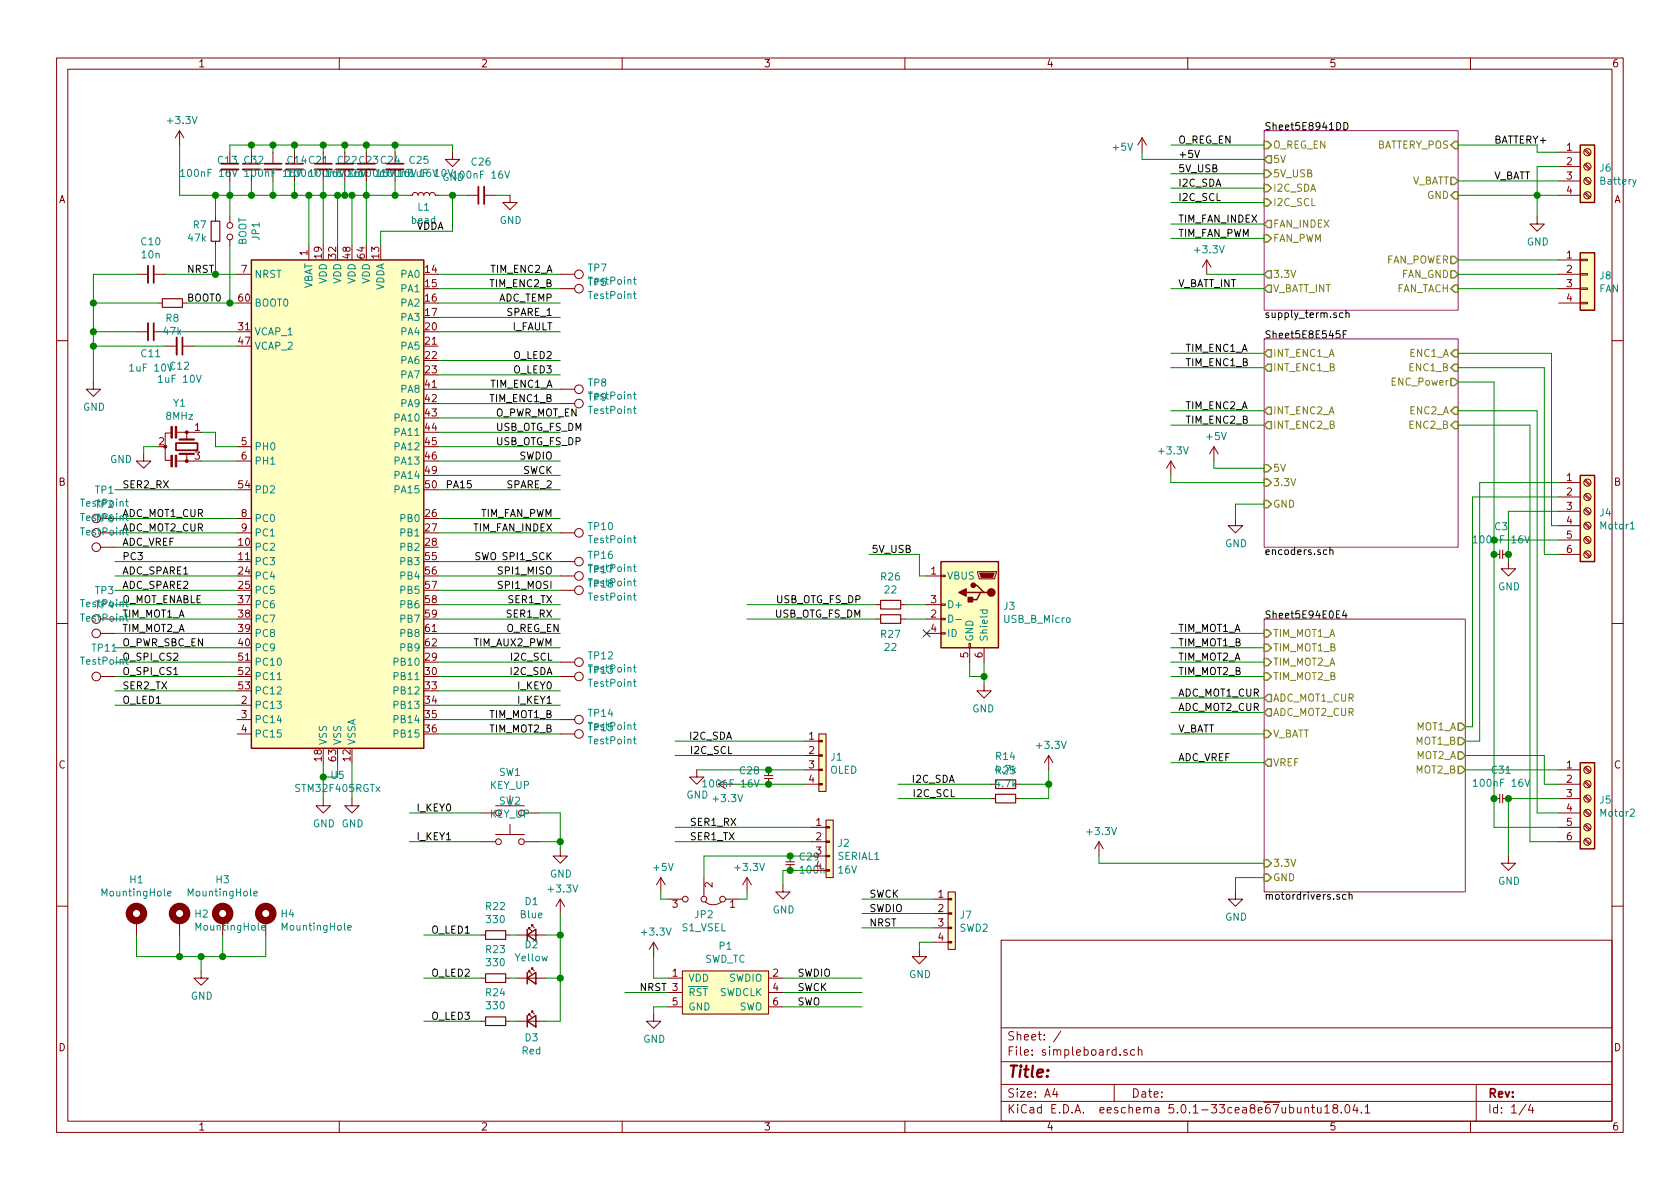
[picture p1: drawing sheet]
<svg xmlns="http://www.w3.org/2000/svg" width="297mm" height="210mm" viewBox="0 0 297 210" stroke-linecap="round" stroke-linejoin="round" font-family="sans-serif">
<g fill="none" stroke="#840000" stroke-width=".18">
<path d="M10 10.3h277v189.9h-277zM12 12.2h273v186.1h-273zM60 10.3v1.9M110 10.3v1.9M160 10.3v1.9M210 10.3v1.9M260 10.3v1.9M31.7 23.1v2.5M31.7 23.1l-.7 1.3M31.7 23.1l.8 1.3M38.1 38.3v.8M40.6 26.9v2.1"/>
<path d="M40.6 30v2M40.6 38.3v1.1M44.4 26.9v2.1M44.4 30v2M48.3 26.9v2.1M48.3 30v2M52.1 26.9v2.1M52.1 30v2M57.1 26.9v2.1M57.1 30v2M61 26.9v2.1M61 30v2"/>
<path d="M64.8 26.9v2.1M64.8 30v2M69.8 26.9v2.1M69.8 30v2M72.4 34.5h.5l.1-.3 .3-.2 .4 .2 .2 .3 .1-.3 .3-.2 .5 .2 .1 .3 .2-.3 .2-.2 .5 .2 .1 .3 .2-.3 .3-.2 .4 .2 .2 .3h.5M80 26.9v1.3h1.3l-1.3 1.3-1.3-1.3h1.3M82.5 34.5h2.1M85.6 34.5h2M90.2 34.5v1.3h1.2l-1.2 1.3-1.3-1.3h1.3M201.9 24.4l-.7 1.2M201.9 24.4v2.5M201.9 24.4l.8 1.2"/>
<path d="M271.8 38.3v1.3h1.2l-1.2 1.3-1.3-1.3h1.3M275.6 26.9h3.8M275.6 29.5h3.8M275.6 32h3.8M275.6 34.5h3.8M280.1 34.2l.9 .8M280.1 31.7l.9 .8M280.1 29.1l.9 .9M280.1 26.6l.9 .8M280.3 34l.9 .9M280.3 31.5l.9 .8M280.3 29l.9 .8"/>
<path d="M280.3 26.4l.9 .8M24.1 48.5h2.1M24.1 58.7h2.1M27.2 48.5h2M27.2 58.7h2M27.9 53.6h.8M32.3 53.6h.7M38.1 42.7v.7M40.6 42.4v1M41.9 48.5h2.5M54.6 43.4v2.6M99.1 48.5h2.5"/>
<path d="M99.1 51h2.5M213.4 46l-.8 1.2M213.4 46v2.5M213.4 46l.7 1.2M275.6 46h3.8M275.6 48.5h3.8M275.6 51h3.8M275.6 53.6h3.8M279.4 53.5h1.3v.2h-1.3zM279.4 50.9h1.3v.3h-1.3zM279.4 48.4h1.3v.2h-1.3zM279.4 45.8h1.3v.3h-1.3z"/>
<path d="M10 60.2h2M16.5 67.6v1.2h1.3l-1.3 1.3-1.3-1.3h1.3M29.2 61.2h2M30.4 76.6h-1.2v4.8h1M31.2 76.4h3.1M32.3 61.2h2M33 76.4v1.2M41.9 79h2.5M99.1 68.8h2.5M99.1 71.4h2.5M214.6 79l-.7 1.3M214.6 79v2.5"/>
<path d="M214.6 79l.8 1.3M285 60.2h2M17.8 96.8h2.5M25.4 80.3v1.2h1.3l-1.3 1.3-1.3-1.3h1.3M31.2 81.5h3.1M33 80.3v1.2M41.9 81.5h2.5M41.9 91.7h2.5M41.9 94.2h2.5M99.1 94.2h2.5M99.1 99.3h2.5M207 81.5l-.8 1.3"/>
<path d="M207 81.5v2.6M207 81.5l.8 1.3M218.4 91.7v1.3h1.3l-1.3 1.2-1.2-1.2h1.2M264.2 98h1M265.2 97.3v1.5M265.7 98h1M265.7 97.3v1.5M266.7 99.3v1.3h1.3l-1.3 1.2-1.3-1.2h1.3M275.6 85.3h3.8M275.6 87.9h3.8M275.6 90.4h3.8M275.6 93h3.8"/>
<path d="M275.6 95.5h3.8M275.6 98h3.8M280.1 97.7l.9 .8M280.1 95.2l.9 .8M280.1 92.6l.9 .9M280.1 90.1l.9 .8M280.1 87.5l.9 .9M280.1 85l.9 .8M280.3 97.5l.9 .9M280.3 95l.9 .8M280.3 92.5l.9 .8M280.3 89.9l.9 .8"/>
<path d="M280.3 87.4l.9 .8M280.3 84.8l.9 .9M10 110.3h2M17.8 119.6h2.5M17.8 112h2.5M99.1 117.1h2.5M99.1 119.6h2.5M99.1 104.4h2.5M99.1 101.8h2.5M154.9 109.5h.8M154.9 106.9h.8M159.3 109.5h.7"/>
<path d="M159.3 106.9h.7M163.8 112h2.6M163.8 101.8h2.6M163.8 109.5h2.6M163.8 106.9h2.6M166.4 111.9h.7v.2h-.7zM166.4 109.3h.7v.3h-.7zM166.4 106.8h.7v.3h-.7zM166.4 101.7h.7v.3h-.7zM171.3 113.8h.3v.7h-.3zM171.4 114.5v2.6M172.8 101.1h3.3v.2l-.2 1.1h-2.8z"/>
<path d="M174 114.5v2.6M285 110.3h2M41.9 124.7h2.5M41.9 127.2h2.5M41.9 129.8h2.5M99.1 127.2h2.5M99.1 129.8h2.5M123.2 136.1v1.3h1.3l-1.3 1.3-1.3-1.3h1.3M135.1 137.2h1.6M135.1 137.7h1.6M135.9 136.1v1.1M135.9 137.7v1"/>
<path d="M142.2 131.1h2.6M142.2 133.6h2.6M142.2 136.1h2.6M142.2 138.7h2.6M144.8 129.8h1.2v10.1h-1.2zM174 120.9v1.3h-1.3l1.3 1.2 1.3-1.2h-1.3M175.3 138.7h.7M179.6 138.7h.7M185.4 133.6l-.7 1.3M185.4 133.6v2.5M185.4 133.6l.8 1.3M275.6 136.1h3.8"/>
<path d="M275.6 138.7h3.8M280.1 138.3l.9 .9M280.1 135.8l.9 .8M280.3 138.2l.9 .8M280.3 135.6l.9 .9M57.1 141.2v1.3h1.3l-1.3 1.3-1.2-1.3h1.2M62.2 141.2v1.3h1.3l-1.3 1.3-1.2-1.3h1.2M85.1 143.8h2.5M85.1 148.8h2.5M87.6 142.5h5.1M87.6 147.6h5.1M90.2 145.8v1.8"/>
<path d="M92.7 143.8h2.5M92.7 148.8h2.5M99.1 150.1v1.3h1.2l-1.2 1.2-1.3-1.2h1.3M99.1 159l-.8 1.3M99.1 159v2.5M99.1 159l.7 1.3M116.8 155.2l-.7 1.3M116.8 155.2v2.5M116.8 155.2l.8 1.3M118.1 159h2.5M124.5 155.2v3.3M124.7 159.5a2.26 2.26 0 0 0 2.8 0"/>
<path d="M128.3 159h2.5M132.1 155.2l-.8 1.3M132.1 155.2v2.5M132.1 155.2l.7 1.3M138.4 156.5v1.2h1.3l-1.3 1.3-1.2-1.3h1.2M138.9 152.4h1.6M138.9 152.9h1.6M139.7 151.4v1M139.7 152.9v1M143.5 148.8h2.5M143.5 146.3h2.5M143.5 151.4h2.5"/>
<path d="M146 145h1.3v10.2h-1.3zM165.1 159h2.5M167.6 157.7h1.3v10.2h-1.3zM175.3 141.2h.7M179.6 141.2h.7M194.3 148.8l-.8 1.3M194.3 148.8v2.6M194.3 148.8l.8 1.3M218.4 157.7v1.3h1.3l-1.3 1.3-1.2-1.3h1.2M264.2 141.2h1M265.2 140.5v1.5M265.7 141.2h1"/>
<path d="M265.7 140.5v1.5M266.7 151.4v1.2h1.3l-1.3 1.3-1.3-1.3h1.3M275.6 143.8h3.8M275.6 148.8h3.8M275.6 141.2h3.8M275.6 146.3h3.8M280.1 148.5l.9 .8M280.1 146l.9 .8M280.1 143.4l.9 .9M280.1 140.9l.9 .8M280.3 148.3l.9 .9M280.3 145.8l.9 .8"/>
<path d="M280.3 143.3l.9 .8M280.3 140.7l.9 .8M10 160.2h2M24.1 162.8v2.5M31.7 162.8v2.5M35.6 171.7v1.3h1.2l-1.2 1.2-1.3-1.2h1.3M47 162.8v2.5M85.1 173h.8M85.1 165.3h.8M89.4 173h.8M89.4 165.3h.8M91.4 173h5.1"/>
<path d="M91.4 165.3h5.1M93.5 164.3v-.2h.2h-.2l.5 .5M93.5 172v-.3h.2h-.2l.5 .5M93.5 179.6v-.3h.2h-.2l.5 .5M94 163.8v-.2h.2h-.2l.5 .5M94 171.4v-.2h.2h-.2l.5 .5M94 179.1v-.3h.2h-.2l.5 .5M115.6 179.3v1.3h1.2l-1.2 1.3-1.3-1.3h1.3M115.6 166.6l-.8 1.3M115.6 166.6v2.6M115.6 166.6l.7 1.3M118.1 173h2.5"/>
<path d="M118.1 175.5h2.5M118.1 178h2.5M120.6 171.7h15.3v7.6h-15.3zM135.9 173h2.5M135.9 175.5h2.5M135.9 178h2.5M162.6 167.9v1.3h1.2l-1.2 1.2-1.3-1.2h1.3M165.1 161.5h2.5M165.1 164.1h2.5M165.1 166.6h2.5M177 166.3h108v32h-108zM285 160.2h2"/>
<path d="M60 198.3v1.9M85.1 180.6h.8M89.4 180.6h.8M91.4 180.6h5.1M110 198.3v1.9M160 198.3v1.9M177 194.8h108M177 191.8h108M177 187.8h108M177 181.8h108M186.5 192.5l-.4 1h1M186.8 193v1"/>
<path d="M187.6 182.3l-1.3 2M197 191.8v3M199.3 185.7a.37 .37 0 0 0-.6 .1l.1 .2 .5 .2v.1l-.2 .3-.4-.1M200.6 185.7l-.4-.1-.3 .3 .1 .6 .2 .1 .4-.1M201.3 185.7a.37 .37 0 0 1 .6 .1v.8M201.3 185.1v1.5M210 198.3v1.9M230.7 196l.2-.2 .4 .1 .1 .9M231.9 195.8h.5M232.1 195.3v1.3l.3 .2M232.9 195.8l.1 .9 .4 .1 .2-.1M233.6 195.8v1"/>
<path d="M234.2 195.8l.4-.5v1.5M234.2 196.8h.9M235.9 196l-.2-.3 .1-.3a.48 .48 0 0 1 .7 .2l-.1 .3a.52 .52 0 0 0-.7 .2 .52 .52 0 0 0 .1 .6l.4 .1 .2-.1a.48 .48 0 0 0 0-.7h-.2M237.2 196.7v.1M237.9 195.5l.3-.2a.8 .8 0 0 1 .5 .8 .8 .8 0 0 1-.5 .7l-.3-.1-.1-.4zM239.6 195.2l-.4 1.1h1M239.9 195.8v1M240.7 196.7v.1M241.4 195.8l.4-.5v1.5M241.4 196.8h.8M260 198.3v1.9M261 191.8v6.5"/>
<path d="M269.8 195.2l-1.2 2M270.6 195.2l-.3 1.1h.9M271 195.8v1"/>
<circle cx="40.6" cy="39.9" r=".51"/>
<circle cx="280.7" cy="26.9" r=".63"/>
<circle cx="280.7" cy="34.5" r=".63"/>
<circle cx="280.7" cy="29.5" r=".63"/>
<circle cx="280.7" cy="32" r=".63"/>
<circle cx="40.6" cy="41.9" r=".51"/>
<circle cx="102.4" cy="48.5" r=".76"/>
<circle cx="102.4" cy="51" r=".76"/>
<circle cx="102.4" cy="71.4" r=".76"/>
<circle cx="102.4" cy="68.8" r=".76"/>
<circle cx="17" cy="96.8" r=".76"/>
<circle cx="102.4" cy="94.2" r=".76"/>
<circle cx="102.4" cy="99.3" r=".76"/>
<circle cx="280.7" cy="85.3" r=".63"/>
<circle cx="280.7" cy="87.9" r=".63"/>
<circle cx="280.7" cy="95.5" r=".63"/>
<circle cx="280.7" cy="90.4" r=".63"/>
<circle cx="280.7" cy="93" r=".63"/>
<circle cx="280.7" cy="98" r=".63"/>
<circle cx="17" cy="112" r=".76"/>
<circle cx="17" cy="119.6" r=".76"/>
<circle cx="102.4" cy="104.4" r=".76"/>
<circle cx="102.4" cy="119.6" r=".76"/>
<circle cx="102.4" cy="101.8" r=".76"/>
<circle cx="102.4" cy="117.1" r=".76"/>
<circle cx="102.4" cy="127.2" r=".76"/>
<circle cx="102.4" cy="129.8" r=".76"/>
<circle cx="280.7" cy="136.1" r=".63"/>
<circle cx="280.7" cy="138.7" r=".63"/>
<circle cx="88.1" cy="148.8" r=".51"/>
<circle cx="92.2" cy="148.8" r=".51"/>
<circle cx="121.2" cy="159" r=".51"/>
<circle cx="124.5" cy="159" r=".51"/>
<circle cx="127.8" cy="159" r=".51"/>
<circle cx="280.7" cy="148.8" r=".63"/>
<circle cx="280.7" cy="146.3" r=".63"/>
<circle cx="280.7" cy="141.2" r=".63"/>
<circle cx="280.7" cy="143.8" r=".63"/>
</g>
<g fill="none" stroke="#008400" stroke-width=".18">
<path d="M31.7 25.6v8.9h40.7M38.1 34.5v3.8M40.6 26.9v-1.3h39.4v1.3M40.6 32v6.3M44.4 25.6v1.3M44.4 32v2.5M48.3 25.6v1.3M48.3 32v2.5M52.1 25.6v1.3M52.1 32v2.5M54.6 34.5v8.9M57.1 25.6v1.3"/>
<path d="M57.1 32v11.4M59.7 34.5v8.9M61 25.6v1.3M61 32v2.5M62.2 34.5v8.9M64.8 25.6v1.3M64.8 32v11.4M69.8 25.6v1.3M69.8 32v2.5M77.5 34.5h5M80 34.5v6.4h-12.7v2.5M87.6 34.5h2.6"/>
<path d="M201.9 26.9v1.3h21.6M207 25.6h16.5M207 35.8h16.5M207 33.3h16.5M207 39.6h16.5M207 30.7h16.5M257.8 25.6h14v1.3h3.8M257.8 34.5h17.8M257.8 32h17.8M275.6 29.5h-3.8v8.8M16.5 53.6h11.4M16.5 58.7h7.6"/>
<path d="M24.1 48.5h-7.6v19.1M29.2 48.5h12.7M29.2 58.7h12.7M33 53.6h8.9M38.1 43.4v5.1M40.6 43.4v10.2M77.5 51h21.6M77.5 48.5h21.6M77.5 53.6h21.6M77.5 58.7h21.6M77.5 56.1h21.6M207 51h16.5"/>
<path d="M207 42.2h16.5M213.4 48.5h10.1M257.8 51h17.8M257.8 48.5h17.8M257.8 46h17.8M16.5 61.2h12.7M27.9 79h-2.5v1.3M34.3 61.2h7.6M35.6 76.4h2.5v2.6h3.8M77.5 63.7h21.6M77.5 66.3h21.6M77.5 79h21.6"/>
<path d="M77.5 73.9h21.6M77.5 68.8h21.6M77.5 76.4h21.6M77.5 71.4h21.6M207 62.5h16.5M207 65h16.5M207 72.6h16.5M207 75.2h16.5M257.8 62.5h16.5v30.5h1.3M257.8 65h15.2v33h2.6M257.8 72.6h14v71.2h3.8M257.8 75.2h12.7v73.6h5.1"/>
<path d="M257.8 67.6h6.4v78.7h11.4M20.3 91.7h21.6M20.3 96.8h21.6M20.3 94.2h21.6M20.3 99.3h21.6M20.3 86.6h21.6M35.6 81.5h6.3M77.5 91.7h21.6M77.5 94.2h21.6M77.5 99.3h21.6M77.5 86.6h21.6M77.5 81.5h21.6"/>
<path d="M77.5 84.1h21.6M153.7 98h8.9v3.8h1.2M207 84.1v1.2h16.5M214.6 81.5v1.3h8.9M223.5 89.1h-5.1v2.6M264.2 95.5h11.4M275.6 85.3h-14v45.8h-2.5M275.6 87.9h-15.3v40.6h-1.2M275.6 90.4h-8.9v8.9M20.3 112h21.6M20.3 114.5h21.6M20.3 117.1h21.6"/>
<path d="M20.3 119.6h21.6M20.3 101.8h21.6M20.3 104.4h21.6M20.3 106.9h21.6M20.3 109.5h21.6M77.5 112h21.6M77.5 114.5h21.6M77.5 117.1h21.6M77.5 119.6h21.6M77.5 101.8h21.6M77.5 104.4h21.6M77.5 106.9h21.6"/>
<path d="M77.5 109.5h21.6M132.1 106.9h22.8M132.1 109.5h22.8M160 106.9h3.8M160 109.5h3.8M171.4 117.1v2.5h2.6M174 117.1v3.8M207 112h16.5M207 114.5h16.5M207 117.1h16.5M207 119.6h16.5M20.3 124.7h21.6"/>
<path d="M20.3 122.2h21.6M57.1 134.9v6.3M59.7 134.9v2.5h-2.6M62.2 134.9v6.3M77.5 129.8h21.6M77.5 124.7h21.6M77.5 122.2h21.6M77.5 127.2h21.6M119.4 131.1h22.8M119.4 133.6h22.8M123.2 136.1h19M129.5 138.7h12.7"/>
<path d="M158.7 138.7h16.6M180.3 138.7h5.1M185.4 136.1v5.1h-5.1M207 129.8h16.5M207 126h16.5M207 123.4h16.5M207 134.9h16.5M259.1 133.6h13.9v5.1h2.6M259.1 136.1h16.5M72.4 148.8h12.7M72.4 143.8h12.7M95.2 148.8h3.9"/>
<path d="M95.2 143.8h3.9v6.3M116.8 157.7v1.3h1.3M119.4 146.3h24.1M119.4 148.8h24.1M132.1 157.7v1.3h-1.3M143.5 153.9h-5.1v2.6M143.5 151.4h-19v3.8M152.4 159h12.7M158.7 141.2h16.6M194.3 151.4v1.2h29.2M223.5 155.2h-5.1v2.5M275.6 141.2h-8.9v10.2"/>
<path d="M24.1 165.3v3.9h22.9v-3.9M31.7 165.3v3.9M35.6 169.2v2.5M39.4 165.3v3.9M74.9 173h10.2M74.9 165.3h10.2M90.2 173h1.2M90.2 165.3h1.2M96.5 173h2.6M96.5 165.3h2.6M99.1 161.5v19.1h-2.6M110.5 175.5h7.6"/>
<path d="M115.6 169.2v3.8h2.5M118.1 178h-2.5v1.3M138.4 173h14M138.4 178h14M138.4 175.5h14M152.4 161.5h12.7M152.4 164.1h12.7M165.1 166.6h-2.5v1.3M74.9 180.6h10.2M90.2 180.6h1.2"/>
</g>
<path d="M223.5 23.1h34.3v31.8h-34.3zM223.5 59.9h34.3v36.9h-34.3zM223.5 109.5h35.6v48.2h-35.6z" fill="none" stroke="#840084" stroke-width=".18"/>
<g fill="none" stroke="#000" stroke-width=".18">
<path d="M211.3 26.6l.4 1.3 .4-1.3M237.6 21.7a.64 .64 0 0 1 .7 .6 .64 .64 0 0 1-.7 .6zM237.4 55.4l-.3-.1-.3 .2 .2 .6h.4M237.5 59.1h.4M238 55.4l.2-.1 .3 .1v.8M238 54.9v1.3M238.1 58.5h-.6v1.3M234.6 97.3l-.4-.1-.2 .3 .1 .5h.5M235.1 97.4l.2-.2 .3 .1 .1 .8M235.1 96.8v1.3M237.7 108l-.3 .9h.8M238 108.5v.8"/>
<path d="M238 158.2h-.4l-.2 .2 .1 .6h.5M238.5 158.3l.2-.1h.3l.1 .8M238.5 157.8v1.2"/>
</g>
<g fill="none" stroke="#848400" stroke-width=".25">
<path d="M223.5 32.6h.7l.6 .7-.6 .6h-.7zM223.5 35.2h.7l.6 .6-.6 .6h-.7zM223.5 25h.7l.6 .6-.6 .7h-.7zM223.5 30.1h.7l.6 .6-.6 .7h-.7zM224.2 39h.6v1.3h-.6l-.7-.7zM224.2 27.6h.6v1.2h-.6l-.7-.6zM256.5 31.4h.7l.6 .6-.6 .6h-.7zM257.2 33.9h.6v1.3h-.6l-.7-.7zM257.2 25h.6v1.3h-.6l-.7-.7zM223.5 41.5h.7l.6 .7-.6 .6h-.7zM224.2 50.4h.6v1.3h-.6l-.7-.7zM224.2 47.9h.6v1.2h-.6l-.7-.6z"/>
<path d="M256.5 45.3h.7l.6 .7-.6 .6h-.7zM256.5 47.9h.7l.6 .6-.6 .6h-.7zM257.2 50.4h.6v1.3h-.6l-.7-.7zM224.2 61.8h.6v1.3h-.6l-.7-.6zM224.2 64.4h.6v1.3h-.6l-.7-.7zM224.2 72h.6v1.3h-.6l-.7-.7zM224.2 74.5h.6v1.3h-.6l-.7-.6zM256.5 66.9h.7l.6 .7-.6 .6h-.7zM257.2 61.8h.6v1.3h-.6l-.7-.6zM257.2 64.4h.6v1.3h-.6l-.7-.7zM257.2 72h.6v1.3h-.6l-.7-.7zM257.2 74.5h.6v1.3h-.6l-.7-.6z"/>
<path d="M223.5 88.5h.7l.6 .6-.6 .7h-.7zM223.5 82.2h.7l.6 .6-.6 .6h-.7zM223.5 84.7h.7l.6 .6-.6 .7h-.7zM223.5 111.4h.7l.6 .6-.6 .6h-.7zM223.5 113.9h.7l.6 .6-.6 .7h-.7zM223.5 116.5h.7l.6 .6-.6 .6h-.7zM223.5 119h.7l.6 .6-.6 .7h-.7zM223.5 129.2h.7l.6 .6-.6 .6h-.7zM224.2 122.8h.6v1.3h-.6l-.7-.7zM224.2 125.3h.6v1.3h-.6l-.7-.6zM224.2 134.2h.6v1.3h-.6l-.7-.6zM257.8 135.5h.6l.7 .6-.7 .7h-.6z"/>
<path d="M257.8 133h.6l.7 .6-.7 .6h-.6zM257.8 130.4h.6l.7 .7-.7 .6h-.6zM257.8 127.9h.6l.7 .6-.7 .7h-.6zM223.5 154.6h.7l.6 .6-.6 .6h-.7zM223.5 152h.7l.6 .6-.6 .7h-.7z"/>
</g>
<g fill="#ffffc2" stroke="#ffffc2" stroke-width=".18">
<path d="M279.4 25.6h2.5v10.2h-2.5z"/>
<path d="M279.4 44.7h2.5v10.2h-2.5z"/>
<path d="M144.8 129.8h1.2v10.1h-1.2z"/>
<path d="M120.6 171.7h15.3v7.6h-15.3z"/>
<path d="M44.4 46h30.5v86.3h-30.5z"/>
<path d="M279.4 84.1h2.5v15.2h-2.5z"/>
<path d="M279.4 134.9h2.5v15.2h-2.5z"/>
<path d="M167.6 157.7h1.3v10.2h-1.3z"/>
<path d="M166.4 99.3h10.1v15.2h-10.1z"/>
<path d="M146 145h1.3v10.2h-1.3z"/>
</g>
<g fill="none" stroke="#840000" stroke-width=".25">
<path d="M279.4 25.6h2.5v10.2h-2.5zM44.4 46h30.5v86.3h-30.5zM279.4 44.7h2.5v10.2h-2.5zM166.4 99.3h10.1v15.2h-10.1zM279.4 84.1h2.5v15.2h-2.5zM170.8 104.8h2.6M172.1 103.5h.6l1.3 1.3h.6M174 104.8h-.6l-.7 1.2h-1.3M279.4 134.9h2.5v15.2h-2.5zM93.2 165.3l1.5-1v2.1zM93.2 173l1.5-1v2zM93.2 164.3v2.1"/>
<path d="M93.2 172v2M93.2 179.6v2M93.2 180.6l1.5-1v2z"/>
</g>
<g fill="none" stroke="#008484" stroke-width=".18">
<path d="M31.9 30.3l.4-.4v1.3M31.9 31.2h.8M41.1 29.9l.4 1.3 .4-1.3M43.3 30.3l.3-.4v1.3M43.3 31.2h.7M68.9 29.9l.4 1.3 .4-1.3M69.9 30.1l.2-.2a.69 .69 0 0 1 .5 .7 .69 .69 0 0 1-.5 .6l-.2-.1-.1-.4zM70.4 30.3l.4-.4v1.3M70.4 31.2h.7M71.1 30.5l.2-.1h.3v.8M71.1 30.4v.8M72.2 29.9l-.3 .1a.81 .81 0 0 0 0 1.2h.3l.2-.5-.3-.3h-.2l-.3 .3"/>
<path d="M72.2 30.6h.5M72.8 29.9h-.6v1.3M89.3 30.2l.4 1.3 .4-1.3M289.3 31.7l-.4 1.2-.2 .1M112 52h.5M112 49.4h.5M112.2 51.5v1.1l.3 .2M112.2 49v1.1l.3 .2M112 69.7h.5M112 72.3h.5M112.2 69.3v1.1l.3 .2M112.2 71.9v1l.3 .2"/>
<path d="M22.2 88.7h.5M22.4 88.3v1.1l.3 .1M110.4 99.8v.1M112 95.1h.5M112.2 94.7v1.1l.3 .2M112.2 99.8v1.1l.3 .2M260.5 95.1l.3-.4v1.3M260.5 96h.7M269.6 94.7l.4 1.3 .4-1.3M288.3 93.5h.7M109.3 118.1l.3-.1 .3 .2-.1 .6h-.4l-.1-.1zM109.3 102.8h.3l.3 .2-.1 .6h-.4l-.1-.1z"/>
<path d="M109.3 100.3l.3-.1 .3 .3-.1 .5-.4 .1-.1-.2zM110.4 117.6v.1M110.4 102.3v.2M110.4 100.2v.9M110.4 102.8v.8M110.4 118v.8M111 118.1l.2-.1 .3 .1 .1 .7M111 102.9l.2-.1h.3l.1 .8M111 100.3l.2-.1 .3 .1 .1 .8M111 100.2v.9M111 102.8v.8M111 118v.8"/>
<path d="M112 118h.5M112 105.3h.5M112 102.8h.5M112 100.2h.5M112.2 117.6v1.1l.3 .1M112.2 104.9v1.1l.3 .1M112.2 102.3v1.1l.3 .2M167.7 108.8a.64 .64 0 0 1 .8 .6 .64 .64 0 0 1-.8 .6zM169 109.5h1M173.3 107.9h1.2M173.8 107.9l-.1 .3 .2 .3 .6-.1v-.5M49 120.2h.7"/>
<path d="M109.3 128.2h.3l.3 .2-.1 .6h-.4l-.1-.1zM110.4 127.7v.2M110.4 128.2v.8M111 128.3l.2-.1h.3l.1 .8M111 128.2v.8M112 120.5h.5M112 128.2h.5M112 130.7h.5M112.2 120.1v1.1l.3 .2M112.2 127.7v1.1l.3 .2M112.2 130.3v1.1l.3 .1M124.2 138.2l.4-.3v1.3"/>
<path d="M124.2 139.2h.8M133.4 137.9l.4 1.3 .4-1.3M260.5 138.1l.4-.3v1.3M260.5 139.1h.7M269.6 137.8l.5 1.3 .4-1.3M29.6 158l.7-.1-.1-.2-.4-.1-.2 .2 .1 .6h.5M44.9 158l.6-.1-.1-.2-.3-.1-.2 .2 .1 .6h.4M141.5 153.5l.3-.4v1.3M141.5 154.4h.7M150.6 153.1l.4 1.3 .4-1.3M46.3 164.1l.6-.1-.1-.3-.3-.1-.2 .2v.6h.5M61.5 164.1l.6-.1v-.3l-.4-.1-.2 .2 .1 .6h.5"/>
</g>
<g fill="#008400" stroke="#008400" stroke-width=".25">
<circle cx="271.8" cy="34.5" r=".51"/>
<circle cx="57.2" cy="34.5" r=".51"/>
<circle cx="59.7" cy="34.5" r=".51"/>
<circle cx="62.2" cy="34.5" r=".51"/>
<circle cx="64.8" cy="34.5" r=".51"/>
<circle cx="64.8" cy="25.6" r=".51"/>
<circle cx="61" cy="25.6" r=".51"/>
<circle cx="57.2" cy="25.6" r=".51"/>
<circle cx="52.1" cy="25.6" r=".51"/>
<circle cx="48.3" cy="34.5" r=".51"/>
<circle cx="52.1" cy="34.5" r=".51"/>
<circle cx="61" cy="34.5" r=".51"/>
<circle cx="57.2" cy="137.4" r=".51"/>
<circle cx="174" cy="119.6" r=".51"/>
<circle cx="69.9" cy="34.5" r=".51"/>
<circle cx="69.9" cy="25.6" r=".51"/>
<circle cx="54.6" cy="34.5" r=".51"/>
<circle cx="44.5" cy="34.5" r=".51"/>
<circle cx="48.3" cy="25.6" r=".51"/>
<circle cx="38.1" cy="34.5" r=".51"/>
<circle cx="139.7" cy="153.9" r=".51"/>
<circle cx="139.7" cy="151.4" r=".51"/>
<circle cx="16.5" cy="58.7" r=".51"/>
<circle cx="16.5" cy="61.2" r=".51"/>
<circle cx="38.1" cy="48.5" r=".51"/>
<circle cx="40.6" cy="53.6" r=".51"/>
<circle cx="40.6" cy="34.5" r=".51"/>
<circle cx="16.5" cy="53.6" r=".51"/>
<circle cx="99.1" cy="165.3" r=".51"/>
<circle cx="135.9" cy="136.1" r=".51"/>
<circle cx="135.9" cy="138.7" r=".51"/>
<circle cx="99.1" cy="173" r=".51"/>
<circle cx="35.6" cy="169.2" r=".51"/>
<circle cx="31.8" cy="169.2" r=".51"/>
<circle cx="39.4" cy="169.2" r=".51"/>
<circle cx="99.1" cy="148.8" r=".51"/>
<circle cx="185.4" cy="138.7" r=".51"/>
<circle cx="80" cy="34.5" r=".51"/>
<circle cx="264.2" cy="141.2" r=".51"/>
<circle cx="266.7" cy="141.2" r=".51"/>
<circle cx="266.7" cy="98" r=".51"/>
<circle cx="264.2" cy="98" r=".51"/>
<circle cx="44.5" cy="25.6" r=".51"/>
</g>
<g fill="#840000" stroke="#840000" stroke-width=".18">
<path d="M144.8 138.6h.6v.2h-.6z"/>
<path d="M144.8 136h.6v.3h-.6z"/>
<path d="M144.8 133.5h.6v.2h-.6z"/>
<path d="M144.8 130.9h.6v.3h-.6z"/>
<path d="M30.2 75.4h.3v2.1h-.3z"/>
<path d="M31 75.4h.2v2.1h-.2z"/>
<path d="M30.2 80.5h.3v2h-.3z"/>
<path d="M31 80.5h.2v2h-.2z"/>
<path d="M167.6 166.5h.7v.2h-.7z"/>
<path d="M167.6 164h.7v.2h-.7z"/>
<path d="M167.6 161.4h.7v.3h-.7z"/>
<path d="M167.6 158.9h.7v.2h-.7z"/>
<path d="M173.2 101.3h2.6l-.3 .8h-2z"/>
<path d="M146 151.3h.7v.2h-.7z"/>
<path d="M146 148.7h.7v.3h-.7z"/>
<path d="M146 146.2h.7v.2h-.7z"/>
<circle cx="33" cy="76.4" r=".25"/>
<circle cx="33" cy="81.5" r=".25"/>
</g>
<path d="M39.1 30h3.1M42.9 30h3.1M46.7 30h3.1M50.5 30h3.1M55.6 30h3.1M59.4 30h3.1M63.2 30h3.1M68.3 30h3.1M85.6 33v3.1M26.2 47v3M26.2 57.1v3.1M31.2 59.7v3" fill="none" stroke="#840000" stroke-width=".33"/>
<g fill="none" stroke="#840000" stroke-width=".3">
<path d="M39.1 29h3.1M42.9 29h3.1M46.7 29h3.1M50.5 29h3.1M55.6 29h3.1M59.4 29h3.1M63.2 29h3.1M68.3 29h3.1M84.6 33v3.1M27.2 47v3M27.2 57.1v3.1M32.3 59.7v3"/>
<path d="M31.1 78.4h3.8v1.2h-3.8z"/>
</g>
<path d="M37.3 39.1h1.6v3.6h-1.6zM28.7 52.8h3.6v1.6h-3.6zM155.7 108.7h3.6v1.5h-3.6zM155.7 106.2h3.6v1.5h-3.6zM176 137.9h3.6v1.5h-3.6zM176 140.5h3.6v1.5h-3.6zM85.9 164.6h3.5v1.5h-3.5zM85.9 172.2h3.5v1.5h-3.5zM85.9 179.8h3.5v1.6h-3.5z" fill="none" stroke="#840000" stroke-width=".2"/>
<path d="M163.2 111.4l1.2 1.2M164.4 111.4l-1.2 1.2" fill="none" stroke="#000084" stroke-width=".18"/>
<g fill="none" stroke="#840000" stroke-width="1.3">
<circle cx="24.1" cy="161.5" r="1.27"/>
<circle cx="31.7" cy="161.5" r="1.27"/>
<circle cx="39.4" cy="161.5" r="1.27"/>
<circle cx="47" cy="161.5" r="1.27"/>
</g>
<path d="M31.7 77.7h2.6M31.7 80.3h2.6" fill="none" stroke="#840000" stroke-width=".38"/>
<g fill="#840000" stroke="#840000" stroke-width=".25">
<path d="M171.2 105.7h.8v.7h-.8z"/>
<path d="M169.5 104.8l1.3-.7v1.3z"/>
<circle cx="175.3" cy="104.8" r=".63"/>
<circle cx="172.1" cy="103.5" r=".38"/>
</g>
<text font-size="2.8" fill="#840000" x="178" y="190.5">Title:</text>
<g font-size="2.1" fill="#840000">
<text x="178" y="184">Sheet: /</text>
<text x="178" y="186.7">File: simpleboard.sch</text>
<text x="178" y="196.9">KiCad E.D.A. eeschema 5.0.1-33cea8e67ubuntu18.04.1</text>
<text x="178" y="194.1">Size: A4</text>
<text x="200" y="194.1">Date:</text>
<text x="263" y="194.1">Rev:</text>
<text x="263" y="196.9">Id: 1/4</text>
</g>
<g font-size="1.8" fill="#840000">
<text x="35" y="11.9">1</text>
<text x="85" y="11.9">2</text>
<text x="135" y="11.9">3</text>
<text x="185" y="11.9">4</text>
<text x="235" y="11.9">5</text>
<text x="285" y="11.9">6</text>
<text x="277" y="26.7">1</text>
<text x="277" y="29.2">2</text>
<text x="10.4" y="35.9">A</text>
<text x="277" y="31.7">3</text>
<text x="277" y="34.3">4</text>
<text x="285.4" y="35.9">A</text>
<text x="54.4" y="45.2" transform="rotate(-90 54.4 45.2)">1</text>
<text x="56.9" y="45.7" transform="rotate(-90 56.9 45.7)">19</text>
<text x="59.4" y="45.7" transform="rotate(-90 59.4 45.7)">32</text>
<text x="62" y="45.7" transform="rotate(-90 62 45.7)">48</text>
<text x="64.5" y="45.7" transform="rotate(-90 64.5 45.7)">64</text>
<text x="67.1" y="45.7" transform="rotate(-90 67.1 45.7)">13</text>
<text x="277" y="45.7">1</text>
<text x="42.2" y="53.3">60</text>
<text x="42.7" y="48.3">7</text>
<text x="75.2" y="48.3">14</text>
<text x="75.2" y="50.8">15</text>
<text x="75.2" y="53.3">16</text>
<text x="277" y="48.3">2</text>
<text x="277" y="50.8">3</text>
<text x="277" y="53.3">4</text>
<text x="42.2" y="58.4">31</text>
<text x="75.2" y="55.9">17</text>
<text x="75.2" y="58.4">20</text>
<text x="42.2" y="61">47</text>
<text x="75.2" y="61">21</text>
<text x="75.2" y="63.5">22</text>
<text x="75.2" y="66">23</text>
<text x="75.2" y="68.6">41</text>
<text x="75.2" y="71.1">42</text>
<text x="34.4" y="76.2">1</text>
<text x="75.2" y="73.7">43</text>
<text x="75.2" y="76.2">44</text>
<text x="28.1" y="78.7">2</text>
<text x="34.4" y="81.3">3</text>
<text x="42.7" y="78.7">5</text>
<text x="42.7" y="81.3">6</text>
<text x="75.2" y="78.7">45</text>
<text x="75.2" y="81.3">46</text>
<text x="75.2" y="83.8">49</text>
<text x="10.4" y="85.9">B</text>
<text x="42.2" y="86.4">54</text>
<text x="75.2" y="86.4">50</text>
<text x="277" y="85.1">1</text>
<text x="277" y="87.6">2</text>
<text x="285.4" y="85.9">B</text>
<text x="42.7" y="91.4">8</text>
<text x="42.7" y="94">9</text>
<text x="75.2" y="91.4">26</text>
<text x="75.2" y="94">27</text>
<text x="277" y="90.2">3</text>
<text x="277" y="92.7">4</text>
<text x="277" y="95.2">5</text>
<text x="42.2" y="96.5">10</text>
<text x="42.2" y="99.1">11</text>
<text x="42.2" y="101.6">24</text>
<text x="75.2" y="96.5">28</text>
<text x="75.2" y="99.1">55</text>
<text x="75.2" y="101.6">56</text>
<text x="164.6" y="101.6">1</text>
<text x="277" y="97.8">6</text>
<text x="42.2" y="104.1">25</text>
<text x="42.2" y="106.7">37</text>
<text x="75.2" y="104.1">57</text>
<text x="75.2" y="106.7">58</text>
<text x="164.6" y="106.7">3</text>
<text x="42.2" y="109.2">38</text>
<text x="42.2" y="111.8">39</text>
<text x="75.2" y="109.2">59</text>
<text x="75.2" y="111.8">61</text>
<text x="164.6" y="109.2">2</text>
<text x="164.6" y="111.8">4</text>
<text x="42.2" y="114.3">40</text>
<text x="42.2" y="116.8">51</text>
<text x="42.2" y="119.4">52</text>
<text x="75.2" y="116.8">29</text>
<text x="75.2" y="119.4">30</text>
<text x="75.2" y="114.3">62</text>
<text x="171.2" y="116.3" transform="rotate(-90 171.2 116.3)">5</text>
<text x="173.7" y="116.3" transform="rotate(-90 173.7 116.3)">6</text>
<text x="42.2" y="121.9">53</text>
<text x="42.7" y="124.5">2</text>
<text x="75.2" y="121.9">33</text>
<text x="75.2" y="124.5">34</text>
<text x="42.7" y="127">3</text>
<text x="42.7" y="129.5">4</text>
<text x="75.2" y="127">35</text>
<text x="75.2" y="129.5">36</text>
<text x="143" y="130.8">1</text>
<text x="10.4" y="135.9">C</text>
<text x="56.9" y="134.6" transform="rotate(-90 56.9 134.6)">18</text>
<text x="59.4" y="134.6" transform="rotate(-90 59.4 134.6)">63</text>
<text x="62" y="134.6" transform="rotate(-90 62 134.6)">12</text>
<text x="143" y="133.3">2</text>
<text x="143" y="135.9">3</text>
<text x="277" y="135.9">1</text>
<text x="285.4" y="135.9">C</text>
<text x="143" y="138.4">4</text>
<text x="277" y="138.4">2</text>
<text x="277" y="141">3</text>
<text x="277" y="143.5">4</text>
<text x="144.3" y="146">1</text>
<text x="144.3" y="148.6">2</text>
<text x="277" y="146">5</text>
<text x="277" y="148.6">6</text>
<text x="142" y="154.5">100nF 16V</text>
<text x="144.3" y="151.1">3</text>
<text x="144.3" y="153.7">4</text>
<text x="118.9" y="160.5">3</text>
<text x="126" y="156.9" transform="rotate(-90 126 156.9)">2</text>
<text x="129.1" y="160.5">1</text>
<text x="165.9" y="158.7">1</text>
<text x="165.9" y="161.3">2</text>
<text x="34.8" y="164.6">MountingHole</text>
<text x="165.9" y="163.8">3</text>
<text x="165.9" y="166.4">4</text>
<text x="118.9" y="172.7">1</text>
<text x="136.7" y="172.7">2</text>
<text x="118.9" y="177.8">5</text>
<text x="136.7" y="175.3">4</text>
<text x="136.7" y="177.8">6</text>
<text x="10.4" y="185.9">D</text>
<text x="285.4" y="185.9">D</text>
<text x="35" y="199.9">1</text>
<text x="85" y="199.9">2</text>
<text x="135" y="199.9">3</text>
<text x="185" y="199.9">4</text>
<text x="235" y="199.9">5</text>
<text x="285" y="199.9">6</text>
</g>
<g font-size="1.8" fill="#008484">
<text x="29.8" y="21.9">+3.3V</text>
<text x="38.6" y="29">C13</text>
<text x="43.3" y="29">C32</text>
<text x="50.9" y="29">C14 C21</text>
<text x="59.8" y="29">C22 C23 C24</text>
<text x="72.5" y="29">C25</text>
<text x="83.4" y="29.3">C26</text>
<text x="196.8" y="26.7">+5V</text>
<text x="32.5" y="31.3">100nF 16V</text>
<text x="43.8" y="31.3">100nF 16V</text>
<text x="51.5" y="31.3">100nF 16V100nF 16V</text>
<text x="55.3" y="31.3">100nF 16V</text>
<text x="72.8" y="31.3">1uF 10V 100nF 16V</text>
<text x="78.2" y="32">GND</text>
<text x="282.9" y="30.3">J6</text>
<text x="283.1" y="32.7">Battery</text>
<text x="34.2" y="40.4">R7</text>
<text x="72.8" y="39.6">bead</text>
<text x="73.9" y="37.3">L1</text>
<text x="88.3" y="39.6">GND</text>
<text x="25" y="43.4">C10</text>
<text x="25.1" y="45.7">10n</text>
<text x="33.4" y="42.7">47k</text>
<text x="43.6" y="43.4" transform="rotate(-90 43.6 43.4)">BOOT</text>
<text x="45.9" y="42.5" transform="rotate(-90 45.9 42.5)">JP1</text>
<text x="211.4" y="44.8">+3.3V</text>
<text x="270" y="43.4">GND</text>
<text x="45" y="49.1">NRST</text>
<text x="55.2" y="51.3" transform="rotate(-90 55.2 51.3)">VBAT</text>
<text x="57.8" y="50.2" transform="rotate(-90 57.8 50.2)">VDD</text>
<text x="60.3" y="50.2" transform="rotate(-90 60.3 50.2)">VDD</text>
<text x="62.9" y="50.2" transform="rotate(-90 62.9 50.2)">VDD</text>
<text x="65.4" y="50.2" transform="rotate(-90 65.4 50.2)">VDD</text>
<text x="67.9" y="51.5" transform="rotate(-90 67.9 51.5)">VDDA</text>
<text x="71" y="49.1">PA0</text>
<text x="71" y="51.7">PA1</text>
<text x="104" y="50.6">TP5</text>
<text x="104" y="48">TP7</text>
<text x="104.2" y="52.9">TestPoint</text>
<text x="104.2" y="50.3">TestPoint</text>
<text x="282.7" y="51.7">FAN</text>
<text x="282.9" y="49.4">J8</text>
<text x="29" y="59.2">47k</text>
<text x="29.4" y="56.9">R8</text>
<text x="45" y="59.3">VCAP_1</text>
<text x="45" y="54.2">BOOT0</text>
<text x="71" y="54.2">PA2</text>
<text x="71" y="56.8">PA3</text>
<text x="71" y="59.3">PA4</text>
<text x="23.3" y="65.7">1uF 10VC12</text>
<text x="25" y="63.2">C11</text>
<text x="45" y="61.8">VCAP_2</text>
<text x="71" y="61.8">PA5</text>
<text x="71" y="64.4">PA6</text>
<text x="28.4" y="67.7">1uF 10V</text>
<text x="30.7" y="71.9">Y1</text>
<text x="71" y="66.9">PA7</text>
<text x="71" y="69.5">PA8</text>
<text x="104" y="68.3">TP8</text>
<text x="104" y="70.9">TP9</text>
<text x="104.2" y="70.7">TestPoint</text>
<text x="14.7" y="72.6">GND</text>
<text x="29.4" y="74.2">8MHz</text>
<text x="70" y="74.5">PA10</text>
<text x="70" y="77.1">PA11</text>
<text x="71" y="72">PA9</text>
<text x="104.2" y="73.2">TestPoint</text>
<text x="213.4" y="77.8">+5V</text>
<text x="19.5" y="81.9">GND</text>
<text x="45" y="79.6">PH0</text>
<text x="45" y="82.2">PH1</text>
<text x="70" y="79.6">PA12</text>
<text x="70" y="82.2">PA13</text>
<text x="205.1" y="80.4">+3.3V</text>
<text x="14.5" y="89.6">TestPoint</text>
<text x="16.9" y="87.3">TP1</text>
<text x="16.9" y="89.8">TP2</text>
<text x="45" y="87.2">PD2</text>
<text x="70" y="84.7">PA14</text>
<text x="70" y="87.2">PA15</text>
<text x="14.5" y="92.1">TestPoint</text>
<text x="14.5" y="94.7">TestPoint</text>
<text x="16.9" y="92.4">TP6</text>
<text x="21.6" y="91.4">ADC_MOT1_CUR</text>
<text x="21.6" y="94">ADC_MOT2_CUR</text>
<text x="45" y="92.3">PC0</text>
<text x="45" y="94.9">PC1</text>
<text x="71" y="92.3">PB0</text>
<text x="71" y="94.9">PB1</text>
<text x="104.1" y="93.7">TP10</text>
<text x="264.3" y="93.8">C3</text>
<text x="282.9" y="91.3">J4</text>
<text x="283.1" y="93.6">Motor1</text>
<text x="45" y="97.4">PC2</text>
<text x="45" y="99.9">PC3</text>
<text x="71" y="97.4">PB2</text>
<text x="71" y="99.9">PB3</text>
<text x="104.1" y="101.4">TP17</text>
<text x="104.1" y="98.8">TP16</text>
<text x="104.2" y="96.1">TestPoint</text>
<text x="216.6" y="96.8">GND</text>
<text x="14.5" y="107.4">TestPoint</text>
<text x="16.9" y="105.1">TP3</text>
<text x="16.9" y="107.6">TP4</text>
<text x="21.6" y="106.7">O_MOT_ENABLE</text>
<text x="45" y="102.5">PC4</text>
<text x="45" y="105">PC5</text>
<text x="45" y="107.6">PC6</text>
<text x="71" y="102.5">PB4</text>
<text x="71" y="105">PB5</text>
<text x="71" y="107.6">PB6</text>
<text x="104.1" y="103.9">TP18</text>
<text x="104.2" y="106.2">TestPoint</text>
<text x="155.8" y="102.6">R26</text>
<text x="156.5" y="104.9">22</text>
<text x="167.4" y="102.5">VBUS</text>
<text x="167.4" y="107.6">D+</text>
<text x="177.5" y="107.8">J3</text>
<text x="264.9" y="104.4">GND</text>
<text x="14.5" y="109.9">TestPoint</text>
<text x="21.6" y="109.2">TIM_MOT1_A</text>
<text x="45" y="110.1">PC7</text>
<text x="45" y="112.6">PC8</text>
<text x="71" y="110.1">PB7</text>
<text x="71" y="112.6">PB8</text>
<text x="155.8" y="112.8">R27</text>
<text x="167.4" y="112.6">ID</text>
<text x="172.1" y="113.5" transform="rotate(-90 172.1 113.5)">GND</text>
<text x="174.6" y="113.5" transform="rotate(-90 174.6 113.5)">Shield</text>
<text x="177.6" y="110.2">USB_B_Micro</text>
<text x="14.5" y="117.5">TestPoint</text>
<text x="16.4" y="115.2">TP11</text>
<text x="21.6" y="116.8">O_SPI_CS2</text>
<text x="45" y="115.2">PC9</text>
<text x="45" y="117.7">PC10</text>
<text x="70" y="117.7">PB10</text>
<text x="71" y="115.2">PB9</text>
<text x="104.1" y="116.6">TP12</text>
<text x="104.1" y="119.1">TP13</text>
<text x="156.5" y="115.1">22</text>
<text x="45" y="125.3">PC13</text>
<text x="45" y="120.3">PC11</text>
<text x="45" y="122.8">PC12</text>
<text x="70" y="120.3">PB11</text>
<text x="70" y="122.8">PB12</text>
<text x="70" y="125.3">PB13</text>
<text x="104.2" y="121.5">TestPoint</text>
<text x="171.9" y="126">GND</text>
<text x="45" y="127.9">PC14</text>
<text x="45" y="130.4">PC15</text>
<text x="57.8" y="131.8" transform="rotate(-90 57.8 131.8)">VSS</text>
<text x="60.3" y="131.8" transform="rotate(-90 60.3 131.8)">VSS</text>
<text x="62.9" y="131.8" transform="rotate(-90 62.9 131.8)">VSSA</text>
<text x="70" y="127.9">PB14</text>
<text x="70" y="130.4">PB15</text>
<text x="104.1" y="126.8">TP14</text>
<text x="104.1" y="129.3">TP15</text>
<text x="104.2" y="131.6">TestPoint</text>
<text x="58.6" y="137.7">U5</text>
<text x="88.3" y="137.2">SW1</text>
<text x="130.9" y="136.9">C28</text>
<text x="146.8" y="136.8">OLED</text>
<text x="146.9" y="134.5">J1</text>
<text x="176.1" y="134.4">R14</text>
<text x="176.1" y="136.9">R25</text>
<text x="183.5" y="132.4">+3.3V</text>
<text x="263.8" y="136.8">C31</text>
<text x="52.5" y="140">STM32F405RGTx</text>
<text x="86.6" y="139.5">KEY_UP</text>
<text x="88.3" y="142.3">SW2</text>
<text x="121.4" y="141.2">GND</text>
<text x="124.8" y="139.2">100nF 16V</text>
<text x="126.3" y="141.9">+3.3V</text>
<text x="176.1" y="139.2">4.7k</text>
<text x="261.1" y="139.1">100nF 16V</text>
<text x="282.9" y="142.1">J5</text>
<text x="55.3" y="146.3">GND GND</text>
<text x="86.6" y="144.6">KEY_UP</text>
<text x="148.2" y="149.8">J2</text>
<text x="192.4" y="147.7">+3.3V</text>
<text x="283.1" y="144.4">Motor2</text>
<text x="97.2" y="155.2">GND</text>
<text x="115.6" y="154">+5V</text>
<text x="130.1" y="154">+3.3V</text>
<text x="141.5" y="152.2">C29</text>
<text x="148.1" y="152.1">SERIAL1</text>
<text x="18.2" y="158.5">MountingHole</text>
<text x="23" y="156.2">H1</text>
<text x="33.5" y="158.5">MountingHole</text>
<text x="38.3" y="156.2">H3</text>
<text x="86" y="160.9">R22</text>
<text x="92.9" y="160.1">D1</text>
<text x="97.1" y="157.8">+3.3V</text>
<text x="136.6" y="161.5">GND</text>
<text x="264.9" y="156.5">GND</text>
<text x="34.5" y="162.2">H2</text>
<text x="49.8" y="162.2">H4</text>
<text x="50.1" y="164.6">MountingHole</text>
<text x="86.1" y="163.2">330</text>
<text x="92.1" y="162.4">Blue</text>
<text x="92.9" y="167.7">D2</text>
<text x="113.6" y="165.4">+3.3V</text>
<text x="120.6" y="164.7">S1_VSEL</text>
<text x="122.9" y="162.4">JP2</text>
<text x="127.2" y="167.9">P1</text>
<text x="169.7" y="164.8">SWD2</text>
<text x="169.8" y="162.5">J7</text>
<text x="216.6" y="162.8">GND</text>
<text x="86" y="168.5">R23</text>
<text x="86.1" y="170.9">330</text>
<text x="91.2" y="170">Yellow</text>
<text x="121.7" y="173.6">VDD</text>
<text x="124.5" y="170.3">SWD_TC</text>
<text x="128.9" y="173.6">SWDIO</text>
<text x="160.7" y="173">GND</text>
<text x="33.7" y="176.8">GND</text>
<text x="86" y="176.2">R24</text>
<text x="86.1" y="178.5">330</text>
<text x="121.7" y="176.1">RST</text>
<text x="121.7" y="178.7">GND</text>
<text x="127.1" y="176.1">SWDCLK</text>
<text x="130.7" y="178.7">SWO</text>
<text x="92.9" y="184.1">D3</text>
<text x="113.7" y="184.4">GND</text>
<text x="92.3" y="186.5">Red</text>
</g>
<g font-size="1.8">
<text x="223.5" y="23">Sheet5E8941DD</text>
<text x="208.3" y="27.9">+5V</text>
<text x="208.3" y="25.4">O_REG_EN</text>
<text x="264.2" y="25.4">BATTERY+</text>
<text x="208.3" y="35.6">I2C_SCL</text>
<text x="208.3" y="33">I2C_SDA</text>
<text x="208.3" y="30.5">5V_USB</text>
<text x="264.2" y="31.7">V_BATT</text>
<text x="73.7" y="40.6">VDDA</text>
<text x="208.3" y="39.4">TIM_FAN_INDEX</text>
<text x="208.3" y="41.9">TIM_FAN_PWM</text>
<text x="33" y="48.3">NRST</text>
<text x="33" y="53.3">BOOT0</text>
<text x="86.8" y="48.3">TIM_ENC2_A</text>
<text x="86.8" y="50.8">TIM_ENC2_B</text>
<text x="88.1" y="53.3">ADC_TEMP</text>
<text x="208.3" y="50.8">V_BATT_INT</text>
<text x="89.7" y="55.9">SPARE_1</text>
<text x="90.5" y="58.4">I_FAULT</text>
<text x="223.5" y="56.2">supply_term.sch</text>
<text x="223.5" y="59.8">Sheet5E8E545F</text>
<text x="90.9" y="63.5">O_LED2</text>
<text x="209.5" y="64.8">TIM_ENC1_B</text>
<text x="209.5" y="62.2">TIM_ENC1_A</text>
<text x="86.8" y="68.6">TIM_ENC1_A</text>
<text x="86.8" y="71.1">TIM_ENC1_B</text>
<text x="90.9" y="66">O_LED3</text>
<text x="87.6" y="73.7">O_PWR_MOT_EN</text>
<text x="87.6" y="76.2">USB_OTG_FS_DM</text>
<text x="209.5" y="74.9">TIM_ENC2_B</text>
<text x="209.5" y="72.4">TIM_ENC2_A</text>
<text x="87.6" y="78.7">USB_OTG_FS_DP</text>
<text x="91.8" y="81.3">SWDIO</text>
<text x="92.4" y="83.8">SWCK</text>
<text x="21.6" y="86.4">SER2_RX</text>
<text x="78.7" y="86.4">PA15</text>
<text x="89.7" y="86.4">SPARE_2</text>
<text x="83.7" y="94">TIM_FAN_INDEX</text>
<text x="84.8" y="91.4">TIM_FAN_PWM</text>
<text x="21.6" y="101.6">ADC_SPARE1</text>
<text x="21.6" y="96.5">ADC_VREF</text>
<text x="21.6" y="99.1">PC3</text>
<text x="83.8" y="99.1">SWO SPI1_SCK</text>
<text x="88.4" y="101.6">SPI1_MISO</text>
<text x="154.4" y="97.8">5V_USB</text>
<text x="223.5" y="98.1">encoders.sch</text>
<text x="21.6" y="104.1">ADC_SPARE2</text>
<text x="88.4" y="104.1">SPI1_MOSI</text>
<text x="89.9" y="106.7">SER1_TX</text>
<text x="137.2" y="106.7">USB_OTG_FS_DP</text>
<text x="21.6" y="111.8">TIM_MOT2_A</text>
<text x="89.4" y="111.8">O_REG_EN</text>
<text x="89.7" y="109.2">SER1_RX</text>
<text x="136.9" y="109.2">USB_OTG_FS_DM</text>
<text x="208.3" y="111.8">TIM_MOT1_A</text>
<text x="223.5" y="109.4">Sheet5E94E0E4</text>
<text x="21.6" y="119.4">O_SPI_CS1</text>
<text x="21.6" y="114.3">O_PWR_SBC_EN</text>
<text x="83.7" y="114.3">TIM_AUX2_PWM</text>
<text x="90.3" y="119.4">I2C_SDA</text>
<text x="90.5" y="116.8">I2C_SCL</text>
<text x="208.3" y="114.3">TIM_MOT1_B</text>
<text x="208.3" y="119.4">TIM_MOT2_B</text>
<text x="208.3" y="116.8">TIM_MOT2_A</text>
<text x="21.6" y="124.5">O_LED1</text>
<text x="21.6" y="121.9">SER2_TX</text>
<text x="91.7" y="121.9">I_KEY0</text>
<text x="91.7" y="124.5">I_KEY1</text>
<text x="208.3" y="123.2">ADC_MOT1_CUR</text>
<text x="208.3" y="125.7">ADC_MOT2_CUR</text>
<text x="86.6" y="127">TIM_MOT1_B</text>
<text x="86.6" y="129.5">TIM_MOT2_B</text>
<text x="122.1" y="130.8">I2C_SDA</text>
<text x="208.3" y="129.5">V_BATT</text>
<text x="121.9" y="133.3">I2C_SCL</text>
<text x="208.3" y="134.6">ADC_VREF</text>
<text x="73.9" y="143.5">I_KEY0</text>
<text x="161.3" y="141">I2C_SCL</text>
<text x="161.4" y="138.4">I2C_SDA</text>
<text x="73.9" y="148.6">I_KEY1</text>
<text x="121.9" y="148.6">SER1_TX</text>
<text x="121.9" y="146">SER1_RX</text>
<text x="153.7" y="158.7">SWCK</text>
<text x="153.7" y="161.3">SWDIO</text>
<text x="223.5" y="159.1">motordrivers.sch</text>
<text x="76.2" y="165.1">O_LED1</text>
<text x="153.7" y="163.8">NRST</text>
<text x="76.2" y="172.7">O_LED2</text>
<text x="141" y="172.7">SWDIO</text>
<text x="113" y="175.3">NRST 3</text>
<text x="141" y="175.3">SWCK</text>
<text x="141" y="177.8">SWO</text>
<text x="76.2" y="180.3">O_LED3</text>
</g>
<g font-size="1.8" fill="#848400">
<text x="225" y="26.3">O_REG_EN</text>
<text x="225" y="28.8">5V</text>
<text x="243.2" y="26.3">BATTERY_POS</text>
<text x="225" y="33.9">I2C_SDA</text>
<text x="225" y="31.4">5V_USB</text>
<text x="249.4" y="32.6">V_BATT</text>
<text x="252.3" y="35.2">GND</text>
<text x="225" y="36.4">I2C_SCL</text>
<text x="225" y="40.3">FAN_INDEX</text>
<text x="225" y="42.8">FAN_PWM</text>
<text x="245" y="46.6">FAN_POWER</text>
<text x="225" y="51.7">V_BATT_INT</text>
<text x="225" y="49.1">3.3V</text>
<text x="246.8" y="51.7">FAN_TACH</text>
<text x="247.7" y="49.1">FAN_GND</text>
<text x="225" y="63.1">INT_ENC1_A</text>
<text x="225" y="65.7">INT_ENC1_B</text>
<text x="249.3" y="63.1">ENC1_A</text>
<text x="249.3" y="65.7">ENC1_B</text>
<text x="246.3" y="68.2">ENC_Power</text>
<text x="225" y="73.3">INT_ENC2_A</text>
<text x="225" y="75.8">INT_ENC2_B</text>
<text x="249.3" y="73.3">ENC2_A</text>
<text x="249.3" y="75.8">ENC2_B</text>
<text x="225" y="83.4">5V</text>
<text x="225" y="89.8">GND</text>
<text x="225" y="86">3.3V</text>
<text x="225" y="112.6">TIM_MOT1_A</text>
<text x="225" y="115.2">TIM_MOT1_B</text>
<text x="225" y="117.7">TIM_MOT2_A</text>
<text x="225" y="124.1">ADC_MOT1_CUR</text>
<text x="225" y="120.3">TIM_MOT2_B</text>
<text x="225" y="130.4">V_BATT</text>
<text x="225" y="126.6">ADC_MOT2_CUR</text>
<text x="250.4" y="131.7">MOT1_B</text>
<text x="250.4" y="129.2">MOT1_A</text>
<text x="225" y="135.5">VREF</text>
<text x="250.4" y="136.8">MOT2_B</text>
<text x="250.4" y="134.2">MOT2_A</text>
<text x="225" y="155.8">GND</text>
<text x="225" y="153.3">3.3V</text>
</g>
<text font-size="1.8" fill="#008400" x="261" y="96.1">100nF 16V</text>
</svg>
